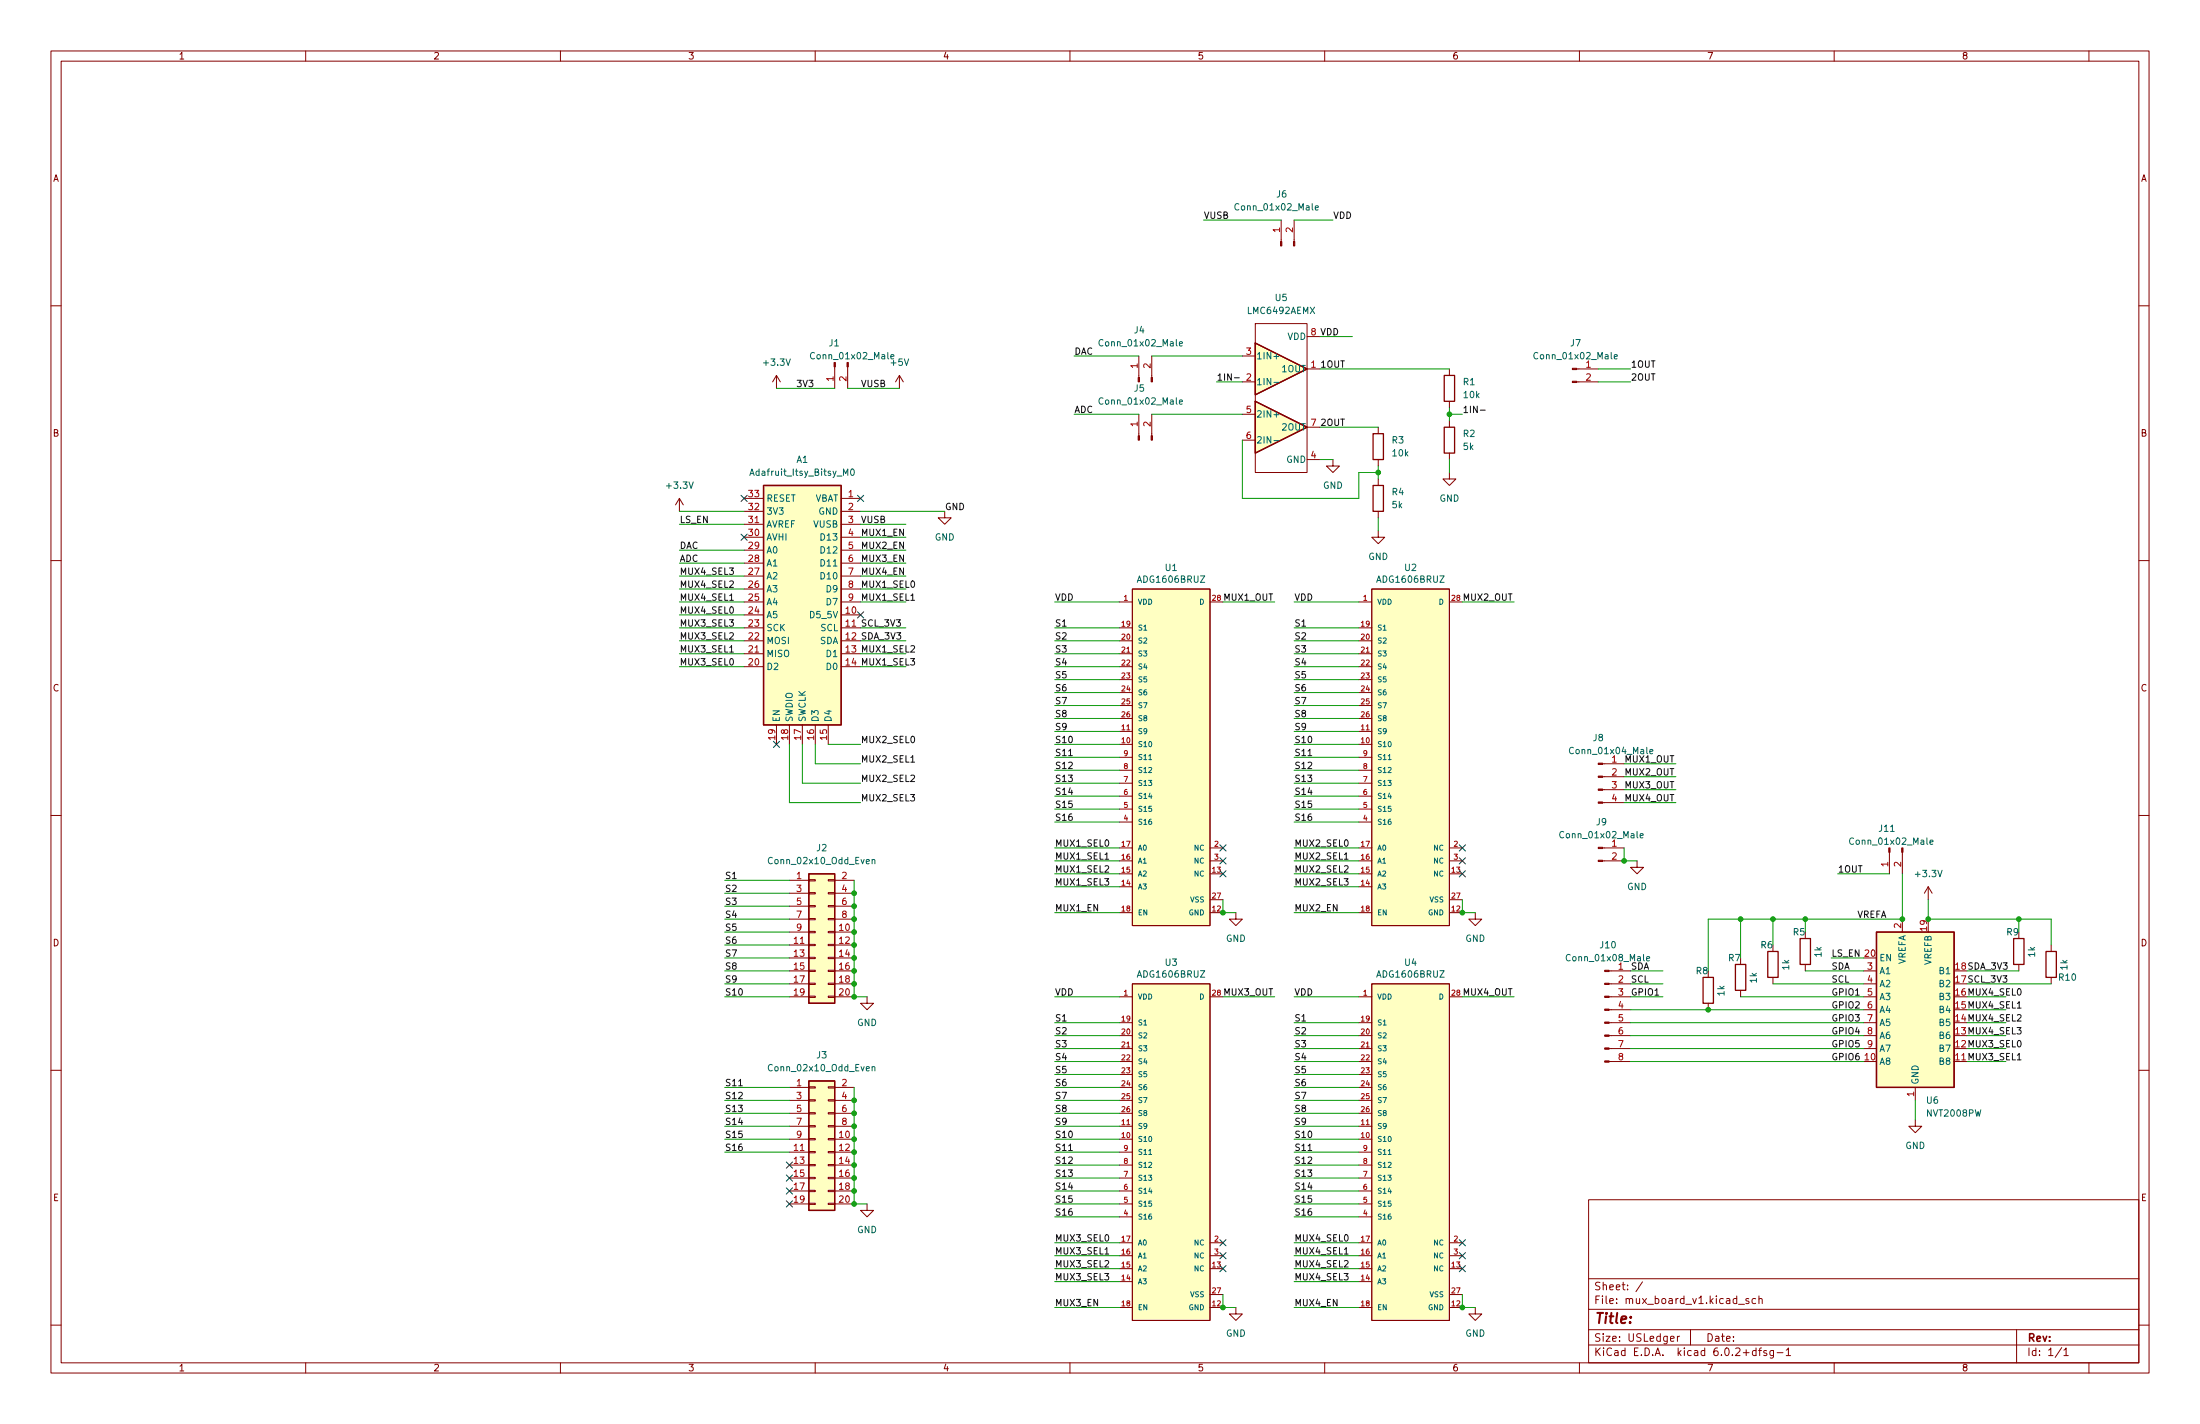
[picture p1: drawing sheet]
<svg xmlns="http://www.w3.org/2000/svg" width="432mm" height="279mm" viewBox="0 0 432 279" stroke-linecap="round" stroke-linejoin="round" font-family="sans-serif">
<g fill="none" stroke="#840000" stroke-width=".2">
<path d="M10 10h411.8v259.4h-411.8zM12 12h407.8v255.4h-407.8zM60 10v2M110 10v2M160 10v2M210 10v2M260 10v2M310 10v2M360 10v2M410 10v2M10 60h2M251.5 43.2v4.2"/>
<path d="M254 43.2v4.2M419.8 60h2M152.4 73.7l-.8 1.2M152.4 73.7v2.5M152.4 73.7l.8 1.2M163.8 72v4.2M166.4 72v4.2M176.5 73.7l-.7 1.2M176.5 73.7v2.5M176.5 73.7l.8 1.2M223.5 69.9v4.2M226.1 69.9v4.2"/>
<path d="M243.8 74.9h2.6M243.8 69.9h2.6M246.4 63.5h10.1v29.2h-10.1zM256.5 72.4h2.6M256.5 66h2.6M284.5 72.4v1.3M284.5 78.7v1.3M309.5 74.9h4.2M309.5 72.4h4.2M133.3 97.8l-.7 1.3M133.3 97.8v2.5M133.3 97.8l.8 1.3"/>
<path d="M146 97.8h3.9M165.1 97.8h3.8M223.5 81.3v4.2M226.1 81.3v4.2M243.8 81.3h2.6M243.8 86.4h2.6M256.5 90.2h2.6M256.5 83.8h2.6M261.6 90.2v1.2h1.3l-1.3 1.3-1.3-1.3h1.3M270.5 83.8v1.3M270.5 90.2v1.2M270.5 94v1.3"/>
<path d="M284.5 92.7v1.3h1.2l-1.2 1.3-1.3-1.3h1.3M284.5 82.6v1.2M284.5 88.9v1.3M10 110h2M146 118.1h3.9M146 115.6h3.9M146 113h3.9M146 110.5h3.9M146 108h3.9M146 100.3h3.9M146 102.9h3.9M146 105.4h3.9"/>
<path d="M165.1 118.1h3.8M165.1 115.6h3.8M165.1 113h3.8M165.1 110.5h3.8M165.1 108h3.8M165.1 100.3h3.8M165.1 102.9h3.8M165.1 105.4h3.8M185.4 100.3v1.3h1.3l-1.3 1.3-1.3-1.3h1.3M219.7 118.1h2.5M222.2 115.6h15.3v66h-15.3zM237.5 118.1h2.5"/>
<path d="M266.7 118.1h2.5M269.2 115.6h15.3v66h-15.3zM270.5 104.1v1.3h1.3l-1.3 1.3-1.3-1.3h1.3M270.5 100.3v1.3M284.5 118.1h2.5M419.8 110h2M146 123.2h3.9M146 125.7h3.9M146 128.3h3.9M146 130.8h3.9M146 120.7h3.9M165.1 123.2h3.8"/>
<path d="M165.1 125.7h3.8M165.1 128.3h3.8M165.1 130.8h3.8M165.1 120.7h3.8M219.7 123.2h2.5M219.7 125.7h2.5M219.7 128.3h2.5M219.7 130.8h2.5M219.7 133.4h2.5M219.7 135.9h2.5M219.7 138.4h2.5M266.7 123.2h2.5"/>
<path d="M266.7 125.7h2.5M266.7 128.3h2.5M266.7 130.8h2.5M266.7 133.4h2.5M266.7 135.9h2.5M266.7 138.4h2.5M10 160h2M152.4 142.2v3.9M154.9 142.2v3.9M157.5 142.2v3.9M160 142.2v3.9M162.6 142.2v3.9"/>
<path d="M219.7 146.1h2.5M219.7 143.5h2.5M219.7 141h2.5M219.7 158.8h2.5M219.7 156.2h2.5M219.7 153.7h2.5M219.7 151.1h2.5M219.7 148.6h2.5M266.7 146.1h2.5M266.7 143.5h2.5M266.7 141h2.5M266.7 158.8h2.5"/>
<path d="M266.7 156.2h2.5M266.7 153.7h2.5M266.7 151.1h2.5M266.7 148.6h2.5M314.6 157.5h4.2M314.6 154.9h4.2M314.6 152.4h4.2M314.6 149.9h4.2M419.8 160h2M154.9 172.7h3.8M154.9 175.3h3.8M154.9 177.8h3.8"/>
<path d="M158.7 177.7h1.3v.2h-1.3zM158.7 175.1h1.3v.3h-1.3zM158.7 172.6h1.3v.2h-1.3zM162.6 177.7h1.2v.2h-1.2zM162.6 175.1h1.2v.3h-1.2zM162.6 172.6h1.2v.2h-1.2zM163.8 172.7h3.8M163.8 175.3h3.8M163.8 177.8h3.8M219.7 179.1h2.5M219.7 171.5h2.5M219.7 174h2.5"/>
<path d="M219.7 168.9h2.5M219.7 166.4h2.5M219.7 161.3h2.5M237.5 179.1h2.5M237.5 171.5h2.5M237.5 168.9h2.5M237.5 166.4h2.5M237.5 176.5h2.5M242.6 179.1v1.2h1.2l-1.2 1.3-1.3-1.3h1.3M266.7 179.1h2.5M266.7 171.5h2.5M266.7 174h2.5"/>
<path d="M266.7 168.9h2.5M266.7 166.4h2.5M266.7 161.3h2.5M284.5 179.1h2.5M284.5 171.5h2.5M284.5 168.9h2.5M284.5 166.4h2.5M284.5 176.5h2.5M289.6 179.1v1.2h1.2l-1.2 1.3-1.3-1.3h1.3M314.6 168.9h4.2M314.6 166.4h4.2M321.3 168.9v1.3h1.3l-1.3 1.3-1.3-1.3h1.3"/>
<path d="M370.8 167.2v4.3M373.4 167.2v4.3M378.5 174l-.8 1.3M378.5 174v2.5M378.5 174l.7 1.3M154.9 195.6h3.8M154.9 193h3.8M154.9 190.5h3.8M154.9 182.9h3.8M154.9 185.4h3.8M154.9 188h3.8M154.9 180.3h3.8"/>
<path d="M158.7 195.5h1.3v.2h-1.3zM158.7 192.9h1.3v.3h-1.3zM158.7 190.4h1.3v.2h-1.3zM158.7 187.8h1.3v.3h-1.3zM158.7 185.3h1.3v.2h-1.3zM158.7 182.8h1.3v.2h-1.3zM158.7 180.2h1.3v.3h-1.3zM162.6 195.5h1.2v.2h-1.2zM162.6 192.9h1.2v.3h-1.2zM162.6 190.4h1.2v.2h-1.2zM162.6 187.8h1.2v.3h-1.2zM162.6 185.3h1.2v.2h-1.2z"/>
<path d="M162.6 182.8h1.2v.2h-1.2zM162.6 180.2h1.2v.3h-1.2zM163.8 195.6h3.8M163.8 193h3.8M163.8 190.5h3.8M163.8 182.9h3.8M163.8 185.4h3.8M163.8 188h3.8M163.8 180.3h3.8M170.2 195.6v1.3h1.2l-1.2 1.2-1.3-1.2h1.3M219.7 195.6h2.5M222.2 193h15.3v66.1h-15.3z"/>
<path d="M237.5 195.6h2.5M266.7 195.6h2.5M269.2 193h15.3v66.1h-15.3zM284.5 195.6h2.5M315.8 198.1h4.2M315.8 195.6h4.2M315.8 193h4.2M315.8 190.5h4.2M335.3 196.9v1.2M341.6 188v1.2M341.6 194.3v1.3M348 191.8v1.2"/>
<path d="M354.3 189.2v1.3M365.8 198.1h2.5M365.8 195.6h2.5M365.8 193h2.5M365.8 190.5h2.5M373.4 180.3v2.6M396.2 189.2v1.3M402.6 185.4v1.3M402.6 191.8v1.2M10 210h2M154.9 213.4h3.8M154.9 215.9h3.8"/>
<path d="M154.9 218.4h3.8M158.7 218.3h1.3v.3h-1.3zM158.7 215.8h1.3v.2h-1.3zM158.7 213.2h1.3v.3h-1.3zM162.6 218.3h1.2v.3h-1.2zM162.6 215.8h1.2v.2h-1.2zM162.6 213.2h1.2v.3h-1.2zM163.8 213.4h3.8M163.8 215.9h3.8M163.8 218.4h3.8M219.7 208.3h2.5M219.7 205.7h2.5"/>
<path d="M219.7 203.2h2.5M219.7 200.7h2.5M219.7 210.8h2.5M219.7 213.4h2.5M219.7 215.9h2.5M219.7 218.4h2.5M266.7 208.3h2.5M266.7 205.7h2.5M266.7 203.2h2.5M266.7 200.7h2.5M266.7 210.8h2.5M266.7 213.4h2.5"/>
<path d="M266.7 215.9h2.5M266.7 218.4h2.5M315.8 208.3h4.2M315.8 205.7h4.2M315.8 203.2h4.2M315.8 200.7h4.2M365.8 205.7h2.5M365.8 203.2h2.5M365.8 200.7h2.5M375.9 219.7v1.3h1.3l-1.3 1.3-1.3-1.3h1.3M375.9 213.4v2.5M419.8 210h2"/>
<path d="M154.9 223.5h3.8M154.9 221h3.8M154.9 236.2h3.8M154.9 233.7h3.8M154.9 231.1h3.8M154.9 228.6h3.8M154.9 226.1h3.8M158.7 236.1h1.3v.2h-1.3zM158.7 233.6h1.3v.2h-1.3zM158.7 231h1.3v.3h-1.3zM158.7 228.5h1.3v.2h-1.3zM158.7 225.9h1.3v.3h-1.3z"/>
<path d="M158.7 223.4h1.3v.2h-1.3zM158.7 220.9h1.3v.2h-1.3zM162.6 236.1h1.2v.2h-1.2zM162.6 233.6h1.2v.2h-1.2zM162.6 231h1.2v.3h-1.2zM162.6 228.5h1.2v.2h-1.2zM162.6 225.9h1.2v.3h-1.2zM162.6 223.4h1.2v.2h-1.2zM162.6 220.9h1.2v.2h-1.2zM163.8 223.5h3.8M163.8 221h3.8M163.8 236.2h3.8"/>
<path d="M163.8 233.7h3.8M163.8 231.1h3.8M163.8 228.6h3.8M163.8 226.1h3.8M170.2 236.2v1.3h1.2l-1.2 1.3-1.3-1.3h1.3M219.7 223.5h2.5M219.7 221h2.5M219.7 238.8h2.5M219.7 236.2h2.5M219.7 233.7h2.5M219.7 231.1h2.5M219.7 228.6h2.5"/>
<path d="M219.7 226.1h2.5M266.7 223.5h2.5M266.7 221h2.5M266.7 238.8h2.5M266.7 236.2h2.5M266.7 233.7h2.5M266.7 231.1h2.5M266.7 228.6h2.5M266.7 226.1h2.5M311.8 235.4h108v32h-108zM10 260h2M219.7 256.5h2.5"/>
<path d="M219.7 248.9h2.5M219.7 251.5h2.5M219.7 246.4h2.5M219.7 243.8h2.5M237.5 256.5h2.5M237.5 248.9h2.5M237.5 246.4h2.5M237.5 243.8h2.5M237.5 254h2.5M242.6 256.5v1.3h1.2l-1.2 1.3-1.3-1.3h1.3M266.7 256.5h2.5M266.7 248.9h2.5"/>
<path d="M266.7 251.5h2.5M266.7 246.4h2.5M266.7 243.8h2.5M284.5 256.5h2.5M284.5 248.9h2.5M284.5 246.4h2.5M284.5 243.8h2.5M284.5 254h2.5M289.6 256.5v1.3h1.2l-1.2 1.3-1.3-1.3h1.3M311.8 256.9h108M311.8 250.9h108M322.4 251.5l-1.3 1.9"/>
<path d="M341.2 255.9h1.2M343.2 254.9l-.3-.1-.2 .2v.2l.5 .2v.3h-.5M344.6 254.9l-.4-.1-.3 .3 .1 .6h.6M345.2 254.9l.2-.1 .4 .1 .1 .9M345.2 254.3v1.5M419.8 260h2M60 267.4v2M110 267.4v2M160 267.4v2M210 267.4v2M260 267.4v2M310 267.4v2"/>
<path d="M311.8 263.9h108M311.8 260.9h108M327.9 262.7l.7-.2-.1-.3h-.4l-.2 .2v.7h.6M329.2 262.2v1M329.7 262.2l-.5 .3M331.8 260.9v3M344.7 265h-.5l-.3 .3 .2 .6h.6M344.7 264.5v1.5M345.2 265h.5M345.7 264.5l-.3 .2v1.3M346.7 265h-.3l-.2 .2v.2l.5 .1v.4h-.5M348.1 265v1.2l-.3 .3-.4-.1"/>
<path d="M348.1 265h-.4l-.3 .3 .1 .6h.6M348.8 265.4h1.1M350.6 264.9l.4-.4v1.5M350.6 266h.8M360 267.4v2M395.8 260.9v6.5M404.7 264.4l-1.3 1.9M405.1 264.9l.4-.4v1.5M405.1 266h.8M410 267.4v2"/>
</g>
<g fill="none" stroke="#840000" stroke-width=".25">
<path d="M246.4 78.7l10.1 5.1-10.1 5.1zM246.4 67.3l10.1 5.1-10.1 5.1zM283.5 73.7h2v5h-2zM149.9 95.3h15.2v46.9h-15.2zM269.5 85.1h2v5.1h-2zM269.5 95.3h2v5h-2zM283.5 83.8h2v5.1h-2zM158.7 171.5h5.1v25.4h-5.1zM334.3 191.8h2v5.1h-2zM340.6 189.2h2v5.1h-2zM347 186.7h2v5.1h-2zM353.3 184.2h2v5h-2z"/>
<path d="M368.3 182.9h15.2v30.5h-15.2zM395.2 184.2h2.1v5h-2.1zM401.6 186.7h2v5.1h-2zM158.7 212.1h5.1v25.4h-5.1z"/>
</g>
<g fill="#840000" stroke="#840000" stroke-width=".2">
<path d="M315 208.2h.8v.2h-.8z"/>
<path d="M315 205.6h.8v.3h-.8z"/>
<path d="M315 203.1h.8v.2h-.8z"/>
<path d="M315 200.5h.8v.3h-.8z"/>
<path d="M315 198h.8v.2h-.8z"/>
<path d="M315 195.5h.8v.2h-.8z"/>
<path d="M315 192.9h.8v.3h-.8z"/>
<path d="M315 190.4h.8v.2h-.8z"/>
<path d="M225.9 85.5h.3v.9h-.3z"/>
<path d="M223.4 85.5h.2v.9h-.2z"/>
<path d="M166.2 71.1h.3v.9h-.3z"/>
<path d="M163.7 71.1h.3v.9h-.3z"/>
<path d="M225.9 74.1h.3v.8h-.3z"/>
<path d="M223.4 74.1h.2v.8h-.2z"/>
<path d="M253.9 47.4h.2v.9h-.2z"/>
<path d="M251.3 47.4h.3v.9h-.3z"/>
<path d="M373.3 166.4h.2v.8h-.2z"/>
<path d="M370.7 166.4h.3v.8h-.3z"/>
<path d="M308.6 74.8h.9v.3h-.9z"/>
<path d="M308.6 72.3h.9v.2h-.9z"/>
<path d="M313.7 168.8h.9v.2h-.9z"/>
<path d="M313.7 166.2h.9v.3h-.9z"/>
<path d="M313.7 157.4h.9v.2h-.9z"/>
<path d="M313.7 154.8h.9v.3h-.9z"/>
<path d="M313.7 152.3h.9v.2h-.9z"/>
<path d="M313.7 149.7h.9v.3h-.9z"/>
</g>
<g fill="none" stroke="#006464" stroke-width=".2">
<path d="M258.2 40.8l.6-.1-.1-.3h-.4l-.1 .1v.7h.5M174.9 70l.6-.1-.1-.3h-.4l-.1 .2v.6h.5M231.5 78.9l.6-.1-.1-.3h-.3l-.2 .1v.7h.5M231.5 67.5l.6-.2-.1-.2-.3-.1-.2 .2v.6h.5M250 75h1M250 69.9h1M316.8 70l.6-.1v-.3h-.4l-.2 .2 .1 .6h.5M165.6 93.3v-1.3l.4 .9 .4-.9v1.3M167.1 92.1l.1-.1a.68 .68 0 0 1 .5 .6 .68 .68 0 0 1-.5 .7l-.3-.5zM250 81.4h1M250 86.5h1M225.5 149h.6"/>
<path d="M272.5 149h.5M323.8 147.5l.6-.1v-.3l-.4-.1-.2 .2 .1 .6h.5M171.2 168.8l.5-.1v.8M171.2 168.6v.9M321.9 164l.6-.1v-.3h-.4l-.2 .1 .1 .6h.5M378.8 165.3l.6-.2-.1-.2-.3-.1-.2 .2 .1 .6h.4M323.2 188.1l.6-.1-.1-.3h-.3l-.2 .2v.6h.5M171.2 209.4l.5-.1v.8M171.2 209.3v.8M225.5 226.5h.6M272.5 226.5h.5"/>
</g>
<g fill="#ffffc2" stroke="#ffffc2" stroke-width=".2">
<path d="M222.2 115.6h15.3v66h-15.3z"/>
<path d="M269.2 193h15.3v66.1h-15.3z"/>
<path d="M158.7 171.5h5.1v25.4h-5.1z"/>
<path d="M158.7 212.1h5.1v25.4h-5.1z"/>
<path d="M269.2 115.6h15.3v66h-15.3z"/>
<path d="M368.3 182.9h15.2v30.5h-15.2z"/>
<path d="M149.9 95.3h15.2v46.9h-15.2z"/>
<path d="M222.2 193h15.3v66.1h-15.3z"/>
<path d="M246.4 78.7l10.1 5.1-10.1 5.1z"/>
<path d="M246.4 67.3l10.1 5.1-10.1 5.1z"/>
</g>
<g fill="none" stroke="#0f0f0f" stroke-width=".2">
<path d="M242.3 74.1h1M290.5 80.5h1M143.2 117.8h.7M178.8 117.8h.7M143.2 127.9h.7M178.8 149.5h.7M209.7 148.3h.8M256.7 148.3h.8M216.9 168.6h.7M263.9 168.6h.7M396 197.8h.7M145 213h.7"/>
<path d="M396 208h.7M209.7 225.7h.8M256.7 225.7h.8M216.9 246.1h.7M263.9 246.1h.7"/>
</g>
<g fill="none" stroke="#009600" stroke-width=".2">
<path d="M236.2 43.2h15.3M254 43.2h7.6M152.4 76.2h11.4M166.4 76.2h10.1M210.8 69.9h12.7M226.1 69.9h17.7M238.8 74.9h5M259.1 66h6.3M259.1 72.4h25.4M313.7 74.9h6.3M313.7 72.4h6.3M210.8 81.3h12.7"/>
<path d="M226.1 81.3h17.7M243.8 86.4v11.4h22.9v-5.1h3.8M259.1 83.8h11.4M259.1 90.2h2.5M270.5 91.4v2.6M284.5 81.3h2.5M284.5 80v2.6M284.5 90.2v2.5M133.3 118.1h12.7M133.3 100.3h12.7M133.3 115.6h12.7M133.3 108h12.7"/>
<path d="M133.3 110.5h12.7M133.3 113h12.7M133.3 102.9h12.7M168.9 118.1h8.9M168.9 100.3h16.5M168.9 115.6h8.9M168.9 108h8.9M168.9 110.5h8.9M168.9 113h8.9M168.9 102.9h8.9M168.9 105.4h8.9M207 118.1h12.7"/>
<path d="M240 118.1h10.2M254 118.1h12.7M270.5 101.6v2.5M287 118.1h10.2M133.3 123.2h12.7M133.3 125.7h12.7M133.3 128.3h12.7M133.3 130.8h12.7M133.3 120.7h12.7M168.9 123.2h8.9M168.9 125.7h8.9M168.9 128.3h8.9"/>
<path d="M168.9 130.8h8.9M207 123.2h12.7M207 125.7h12.7M207 128.3h12.7M207 135.9h12.7M207 130.8h12.7M207 133.4h12.7M207 138.4h12.7M254 123.2h12.7M254 125.7h12.7M254 128.3h12.7M254 135.9h12.7"/>
<path d="M254 130.8h12.7M254 133.4h12.7M254 138.4h12.7M154.9 146.1v11.4h14M157.5 146.1v7.6h11.4M160 146.1v3.8h8.9M162.6 146.1h6.3M207 156.2h12.7M207 153.7h12.7M207 151.1h12.7M207 158.8h12.7M207 148.6h12.7"/>
<path d="M207 146.1h12.7M207 143.5h12.7M207 141h12.7M254 156.2h12.7M254 153.7h12.7M254 151.1h12.7M254 158.8h12.7M254 148.6h12.7M254 146.1h12.7M254 143.5h12.7M254 141h12.7M318.8 149.9h10.1"/>
<path d="M318.8 157.5h10.1M318.8 152.4h10.1M318.8 154.9h10.1M142.2 175.3h12.7M142.2 172.7h12.7M142.2 177.8h12.7M167.6 172.7v22.9h2.6M207 179.1h12.7M207 171.5h12.7M207 174h12.7M207 168.9h12.7M207 166.4h12.7"/>
<path d="M207 161.3h12.7M240 176.5v2.6h2.6M254 179.1h12.7M254 171.5h12.7M254 174h12.7M254 168.9h12.7M254 166.4h12.7M254 161.3h12.7M287 176.5v2.6h2.6M318.8 166.4v2.5h2.5M360.7 171.5h10.1M373.4 171.5v8.8h-38.1v10.2"/>
<path d="M378.5 176.5v3.8h24.1v5.1M142.2 193h12.7M142.2 190.5h12.7M142.2 195.6h12.7M142.2 180.3h12.7M142.2 188h12.7M142.2 182.9h12.7M142.2 185.4h12.7M207 195.6h12.7M240 195.6h10.2M254 195.6h12.7M287 195.6h10.2"/>
<path d="M320 198.1h45.8M320 193h6.4M320 190.5h6.4M320 195.6h6.4M341.6 195.6h24.2M341.6 180.3v7.7M348 193h17.8M348 180.3v5.1M354.3 190.5h11.5M354.3 180.3v2.6M359.4 188h6.4M386.1 198.1h7.6"/>
<path d="M386.1 193h16.5M386.1 190.5h10.1M386.1 195.6h7.6M396.2 180.3v2.6M142.2 213.4h12.7M142.2 218.4h12.7M142.2 215.9h12.7M167.6 213.4v22.8h2.6M207 205.7h12.7M207 200.7h12.7M207 203.2h12.7M207 208.3h12.7"/>
<path d="M207 213.4h12.7M207 218.4h12.7M207 210.8h12.7M207 215.9h12.7M254 205.7h12.7M254 200.7h12.7M254 203.2h12.7M254 208.3h12.7M254 213.4h12.7M254 218.4h12.7M254 210.8h12.7M254 215.9h12.7"/>
<path d="M320 205.7h45.8M320 200.7h45.8M320 203.2h45.8M320 208.3h45.8M375.9 215.9v3.8M386.1 205.7h7.6M386.1 200.7h7.6M386.1 203.2h7.6M386.1 208.3h7.6M142.2 221h12.7M142.2 223.5h12.7M142.2 226.1h12.7"/>
<path d="M207 221h12.7M207 223.5h12.7M207 228.6h12.7M207 231.1h12.7M207 233.7h12.7M207 238.8h12.7M207 236.2h12.7M207 226.1h12.7M254 221h12.7M254 223.5h12.7M254 228.6h12.7M254 231.1h12.7"/>
<path d="M254 233.7h12.7M254 238.8h12.7M254 236.2h12.7M254 226.1h12.7M207 246.4h12.7M207 256.5h12.7M207 251.5h12.7M207 248.9h12.7M207 243.8h12.7M240 254v2.5h2.6M254 246.4h12.7M254 256.5h12.7"/>
<path d="M254 251.5h12.7M254 248.9h12.7M254 243.8h12.7M287 254v2.5h2.6"/>
</g>
<g fill="none" stroke="#000084" stroke-width=".2">
<path d="M145.4 97.2l1.3 1.2M146.7 97.2l-1.3 1.2M168.3 97.2l1.2 1.2M169.5 97.2l-1.2 1.2M145.4 104.8l1.3 1.2M146.7 104.8l-1.3 1.2M168.3 120l1.2 1.3M169.5 120l-1.2 1.3M151.8 145.4l1.2 1.3M153 145.4l-1.2 1.3M239.4 165.8l1.2 1.2M239.4 168.3l1.2 1.2"/>
<path d="M239.4 170.8l1.2 1.3M240.6 165.8l-1.2 1.2M240.6 168.3l-1.2 1.2M240.6 170.8l-1.2 1.3M286.4 170.8l1.2 1.3M286.4 168.3l1.2 1.2M286.4 165.8l1.2 1.2M287.6 170.8l-1.2 1.3M287.6 168.3l-1.2 1.2M287.6 165.8l-1.2 1.2M154.3 228l1.2 1.2M154.3 230.5l1.2 1.2"/>
<path d="M154.3 233.1l1.2 1.2M154.3 235.6l1.2 1.2M155.5 228l-1.2 1.2M155.5 230.5l-1.2 1.2M155.5 233.1l-1.2 1.2M155.5 235.6l-1.2 1.2M239.4 243.2l1.2 1.2M239.4 245.8l1.2 1.2M239.4 248.3l1.2 1.2M240.6 243.2l-1.2 1.2M240.6 245.8l-1.2 1.2M240.6 248.3l-1.2 1.2"/>
<path d="M286.4 248.3l1.2 1.2M286.4 243.2l1.2 1.2M286.4 245.8l1.2 1.2M287.6 248.3l-1.2 1.2M287.6 243.2l-1.2 1.2M287.6 245.8l-1.2 1.2"/>
</g>
<g fill="#009600" stroke="#009600" stroke-width=".2">
<circle cx="167.6" cy="236.2" r=".46"/>
<circle cx="167.6" cy="215.9" r=".46"/>
<circle cx="167.6" cy="218.4" r=".46"/>
<circle cx="167.6" cy="226.1" r=".46"/>
<circle cx="167.6" cy="228.6" r=".46"/>
<circle cx="167.6" cy="231.1" r=".46"/>
<circle cx="167.6" cy="233.7" r=".46"/>
<circle cx="240" cy="256.5" r=".46"/>
<circle cx="167.6" cy="185.4" r=".46"/>
<circle cx="167.6" cy="188" r=".46"/>
<circle cx="167.6" cy="221" r=".46"/>
<circle cx="167.6" cy="223.5" r=".46"/>
<circle cx="167.6" cy="190.5" r=".46"/>
<circle cx="167.6" cy="193" r=".46"/>
<circle cx="167.6" cy="182.9" r=".46"/>
<circle cx="167.6" cy="177.8" r=".46"/>
<circle cx="167.6" cy="180.3" r=".46"/>
<circle cx="167.6" cy="175.3" r=".46"/>
<circle cx="167.6" cy="195.6" r=".46"/>
<circle cx="318.8" cy="168.9" r=".46"/>
<circle cx="284.5" cy="81.3" r=".46"/>
<circle cx="270.5" cy="92.7" r=".46"/>
<circle cx="240" cy="179.1" r=".46"/>
<circle cx="287" cy="256.5" r=".46"/>
<circle cx="373.4" cy="180.3" r=".46"/>
<circle cx="378.5" cy="180.3" r=".46"/>
<circle cx="396.2" cy="180.3" r=".46"/>
<circle cx="348" cy="180.3" r=".46"/>
<circle cx="341.6" cy="180.3" r=".46"/>
<circle cx="354.3" cy="180.3" r=".46"/>
<circle cx="335.3" cy="198.1" r=".46"/>
<circle cx="287" cy="179.1" r=".46"/>
</g>
<text font-size="2.8" fill="#840000" x="312.8" y="259.7">Title:</text>
<g font-size="2.1" fill="#840000">
<text x="312.8" y="255.9">File: mux_board_v1.kicad_sch</text>
<text x="312.8" y="253.2">Sheet: /</text>
<text x="312.8" y="263.2">Size: USLedger</text>
<text x="334.8" y="263.2">Date:</text>
<text x="397.8" y="263.2">Rev:</text>
<text x="312.8" y="266">KiCad E.D.A. kicad 6.0.2+dfsg-1</text>
<text x="397.8" y="266">Id: 1/1</text>
</g>
<g font-size="1.8" fill="#840000">
<text x="35" y="11.7">1</text>
<text x="85" y="11.7">2</text>
<text x="135" y="11.7">3</text>
<text x="185" y="11.7">4</text>
<text x="235" y="11.7">5</text>
<text x="285" y="11.7">6</text>
<text x="335" y="11.7">7</text>
<text x="385" y="11.7">8</text>
<text x="10.3" y="35.6">A</text>
<text x="420.1" y="35.6">A</text>
<text x="10.3" y="85.7">B</text>
<text x="420.1" y="85.7">B</text>
<text x="10.3" y="135.6">C</text>
<text x="420.1" y="135.6">C</text>
<text x="10.3" y="185.7">D</text>
<text x="420.1" y="185.7">D</text>
<text x="10.4" y="235.7">E</text>
<text x="420.2" y="235.7">E</text>
<text x="35" y="269.1">1</text>
<text x="85" y="269.1">2</text>
<text x="135" y="269.1">3</text>
<text x="185" y="269.1">4</text>
<text x="235" y="269.1">5</text>
<text x="285" y="269.1">6</text>
<text x="335" y="269.1">7</text>
<text x="385" y="269.1">8</text>
</g>
<g font-size="1.8" fill="#006464">
<text x="242.9" y="41.3">Conn_01x02_Male</text>
<text x="250.6" y="38.7">J6</text>
<text x="250.3" y="59.1">U5</text>
<text x="222.6" y="65.4">J4</text>
<text x="245" y="61.6">LMC6492AEMX</text>
<text x="150.1" y="71.8">+3.3V</text>
<text x="159.6" y="70.5">Conn_01x02_Male</text>
<text x="162.7" y="67.9">J1</text>
<text x="174.9" y="71.8">+5V</text>
<text x="216.2" y="67.9">Conn_01x02_Male</text>
<text x="246.5" y="70.5">1IN+</text>
<text x="252.7" y="66.7">VDD</text>
<text x="301.6" y="70.5">Conn_01x02_Male</text>
<text x="308.3" y="67.9">J7</text>
<text x="222.6" y="76.8">J5</text>
<text x="246.5" y="75.6">1IN-</text>
<text x="251.7" y="73">1OUT</text>
<text x="287.2" y="75.6">R1</text>
<text x="216.2" y="79.4">Conn_01x02_Male</text>
<text x="246.5" y="81.9">2IN+</text>
<text x="287.3" y="78.1">10k</text>
<text x="246.5" y="87">2IN-</text>
<text x="251.7" y="84.5">2OUT</text>
<text x="273.2" y="87">R3</text>
<text x="273.4" y="89.5">10k</text>
<text x="287.2" y="85.7">R2</text>
<text x="287.2" y="88.3">5k</text>
<text x="131" y="95.9">+3.3V</text>
<text x="147.7" y="93.3">Adafruit_Itsy_Bitsy_M0</text>
<text x="156.3" y="90.8">A1</text>
<text x="252.5" y="90.8">GND</text>
<text x="259.7" y="95.9">GND</text>
<text x="150.4" y="101">3V3</text>
<text x="150.4" y="98.4">RESET</text>
<text x="159.8" y="98.4">VBAT</text>
<text x="160.7" y="101">GND</text>
<text x="273.2" y="97.2">R4</text>
<text x="273.3" y="99.7">5k</text>
<text x="282.5" y="98.4">GND</text>
<text x="150.4" y="106">AVHI</text>
<text x="150.4" y="103.5">AVREF</text>
<text x="159.7" y="103.5">VUSB</text>
<text x="161.3" y="106">D13</text>
<text x="183.5" y="106">GND</text>
<text x="150.4" y="113.7">A2</text>
<text x="150.4" y="111.1">A1</text>
<text x="150.4" y="108.6">A0</text>
<text x="161.3" y="108.6">D12</text>
<text x="161.3" y="111.1">D11</text>
<text x="161.3" y="113.7">D10</text>
<text x="228.7" y="112">U1</text>
<text x="268.5" y="109.9">GND</text>
<text x="275.7" y="112">U2</text>
<text x="150.4" y="118.7">A4</text>
<text x="150.4" y="116.2">A3</text>
<text x="162.3" y="116.2">D9</text>
<text x="162.3" y="118.7">D7</text>
<text x="223.5" y="114.3">ADG1606BRUZ</text>
<text x="270.5" y="114.3">ADG1606BRUZ</text>
<text x="150.4" y="123.8">SCK</text>
<text x="150.4" y="121.3">A5</text>
<text x="159.2" y="121.3">D5_5V</text>
<text x="161.1" y="123.8">SCL</text>
<text x="150.4" y="131.4">D2</text>
<text x="150.4" y="128.9">MISO</text>
<text x="150.4" y="126.4">MOSI</text>
<text x="160.9" y="126.4">SDA</text>
<text x="162.3" y="128.9">D1</text>
<text x="162.3" y="131.4">D0</text>
<text x="153" y="141.7" transform="rotate(-90 153 141.7)">EN</text>
<text x="155.6" y="141.7" transform="rotate(-90 155.6 141.7)">SWDIO</text>
<text x="158.1" y="141.7" transform="rotate(-90 158.1 141.7)">SWCLK</text>
<text x="160.7" y="141.7" transform="rotate(-90 160.7 141.7)">D3</text>
<text x="163.2" y="141.7" transform="rotate(-90 163.2 141.7)">D4</text>
<text x="308.6" y="148">Conn_01x04_Male</text>
<text x="312.7" y="145.4">J8</text>
<text x="313.3" y="161.9">J9</text>
<text x="160.3" y="167">J2</text>
<text x="306.7" y="164.5">Conn_01x02_Male</text>
<text x="363.5" y="165.7">Conn_01x02_Male</text>
<text x="368.9" y="163.2">J11</text>
<text x="151.2" y="169.5">Conn_02x10_Odd_Even</text>
<text x="376.1" y="172.1">+3.3V</text>
<text x="319.3" y="174.6">GND</text>
<text x="240.6" y="184.8">GND</text>
<text x="287.6" y="184.8">GND</text>
<text x="352" y="183.5">R5</text>
<text x="393.9" y="183.5">R9</text>
<text x="223.5" y="191.8">ADG1606BRUZ</text>
<text x="228.7" y="189.5">U3</text>
<text x="270.5" y="191.8">ADG1606BRUZ</text>
<text x="275.7" y="189.5">U4</text>
<text x="307.9" y="188.6">Conn_01x08_Male</text>
<text x="314.1" y="186.1">J10</text>
<text x="332.9" y="191.1">R8</text>
<text x="339.3" y="188.6">R7</text>
<text x="345.6" y="186.1">R6</text>
<text x="351.2" y="190.3" transform="rotate(-90 351.2 190.3)">1k</text>
<text x="357.5" y="187.7" transform="rotate(-90 357.5 187.7)">1k</text>
<text x="368.8" y="188.6">EN</text>
<text x="368.8" y="191.1">A1</text>
<text x="374" y="189.4" transform="rotate(-90 374 189.4)">VREFA</text>
<text x="379.1" y="189.4" transform="rotate(-90 379.1 189.4)">VREFB</text>
<text x="380.8" y="191.1">B1</text>
<text x="399.4" y="187.7" transform="rotate(-90 399.4 187.7)">1k</text>
<text x="405.8" y="190.3" transform="rotate(-90 405.8 190.3)">1k</text>
<text x="338.5" y="195.4" transform="rotate(-90 338.5 195.4)">1k</text>
<text x="344.8" y="192.8" transform="rotate(-90 344.8 192.8)">1k</text>
<text x="368.8" y="193.7">A2</text>
<text x="368.8" y="196.2">A3</text>
<text x="380.8" y="196.2">B3</text>
<text x="380.8" y="193.7">B2</text>
<text x="404.2" y="192.4">R10</text>
<text x="168.2" y="201.3">GND</text>
<text x="368.8" y="198.8">A4</text>
<text x="368.8" y="201.3">A5</text>
<text x="368.8" y="203.8">A6</text>
<text x="380.8" y="203.8">B6</text>
<text x="380.8" y="201.3">B5</text>
<text x="380.8" y="198.8">B4</text>
<text x="160.3" y="207.6">J3</text>
<text x="368.8" y="208.9">A8</text>
<text x="368.8" y="206.4">A7</text>
<text x="380.8" y="208.9">B8</text>
<text x="380.8" y="206.4">B7</text>
<text x="151.2" y="210.2">Conn_02x10_Odd_Even</text>
<text x="376.6" y="212.9" transform="rotate(-90 376.6 212.9)">GND</text>
<text x="378.2" y="216.5">U6</text>
<text x="378.3" y="219.1">NVT2008PW</text>
<text x="374" y="225.4">GND</text>
<text x="168.2" y="241.9">GND</text>
<text x="240.6" y="262.3">GND</text>
<text x="287.6" y="262.3">GND</text>
</g>
<g font-size="1.8" fill="#0f0f0f">
<text x="236.2" y="42.9">VUSB</text>
<text x="261.6" y="42.9">VDD</text>
<text x="257.3" y="65.8">8 VDD</text>
<text x="210.8" y="69.6">DAC</text>
<text x="156.2" y="75.9">3V3</text>
<text x="168.9" y="75.9">VUSB</text>
<text x="238.8" y="74.7">1IN-</text>
<text x="259.1" y="72.1">1OUT</text>
<text x="320" y="72.1">1OUT</text>
<text x="320" y="74.7">2OUT</text>
<text x="210.8" y="81">ADC</text>
<text x="259.1" y="83.6">2OUT</text>
<text x="287" y="81">1IN-</text>
<text x="185.4" y="100.1">GND</text>
<text x="133.3" y="102.6">LS_EN</text>
<text x="133.3" y="107.7">DAC</text>
<text x="168.9" y="102.6">VUSB</text>
<text x="168.9" y="107.7">MUX2_EN</text>
<text x="168.9" y="105.1">MUX1_EN</text>
<text x="133.3" y="112.8">MUX4_SEL3</text>
<text x="133.3" y="110.2">ADC</text>
<text x="168.9" y="112.8">MUX4_EN</text>
<text x="168.9" y="110.2">MUX3_EN</text>
<text x="133.3" y="115.3">MUX4_SEL2</text>
<text x="133.3" y="117.8">MUX4_SEL1</text>
<text x="168.9" y="115.3">MUX1_SEL0</text>
<text x="168.9" y="117.8">MUX1_SEL1</text>
<text x="207" y="117.8">VDD</text>
<text x="240" y="117.8">MUX1_OUT</text>
<text x="254" y="117.8">VDD</text>
<text x="287" y="117.8">MUX2_OUT</text>
<text x="133.3" y="125.5">MUX3_SEL2</text>
<text x="133.3" y="120.4">MUX4_SEL0</text>
<text x="133.3" y="122.9">MUX3_SEL3</text>
<text x="166" y="122.9">11 SCL_3V3</text>
<text x="166" y="125.5">12 SDA_3V3</text>
<text x="207" y="122.9">S1</text>
<text x="207" y="125.5">S2</text>
<text x="254" y="122.9">S1</text>
<text x="254" y="125.5">S2</text>
<text x="133.3" y="128">MUX3_SEL1</text>
<text x="133.3" y="130.5">MUX3_SEL0</text>
<text x="166" y="128">13 MUX1_SEL2</text>
<text x="166" y="130.6">14 MUX1_SEL3</text>
<text x="207" y="130.5">S4</text>
<text x="207" y="128">S3</text>
<text x="254" y="128">S3</text>
<text x="254" y="130.5">S4</text>
<text x="207" y="135.6">S6</text>
<text x="207" y="133.1">S5</text>
<text x="254" y="133.1">S5</text>
<text x="254" y="135.6">S6</text>
<text x="207" y="138.2">S7</text>
<text x="207" y="140.7">S8</text>
<text x="207" y="143.2">S9</text>
<text x="254" y="143.2">S9</text>
<text x="254" y="140.7">S8</text>
<text x="254" y="138.2">S7</text>
<text x="168.9" y="149.6">MUX2_SEL1</text>
<text x="168.9" y="145.8">MUX2_SEL0</text>
<text x="207" y="148.3">S11</text>
<text x="207" y="145.8">S10</text>
<text x="254" y="148.3">S11</text>
<text x="254" y="145.8">S10</text>
<text x="318.8" y="149.6">MUX1_OUT</text>
<text x="168.9" y="153.4">MUX2_SEL2</text>
<text x="207" y="150.9">S12</text>
<text x="207" y="153.4">S13</text>
<text x="207" y="155.9">S14</text>
<text x="254" y="150.9">S12</text>
<text x="254" y="155.9">S14</text>
<text x="254" y="153.4">S13</text>
<text x="318.8" y="154.7">MUX3_OUT</text>
<text x="318.8" y="152.1">MUX2_OUT</text>
<text x="168.9" y="157.2">MUX2_SEL3</text>
<text x="207" y="158.5">S15</text>
<text x="207" y="161">S16</text>
<text x="254" y="158.5">S15</text>
<text x="254" y="161">S16</text>
<text x="318.8" y="157.2">MUX4_OUT</text>
<text x="207" y="166.1">MUX1_SEL0</text>
<text x="254" y="166.1">MUX2_SEL0</text>
<text x="142.2" y="172.5">S1</text>
<text x="207" y="173.7">MUX1_SEL3</text>
<text x="207" y="168.6">MUX1_SEL1</text>
<text x="207" y="171.2">MUX1_SEL2</text>
<text x="254" y="168.6">MUX2_SEL1</text>
<text x="254" y="171.2">MUX2_SEL2</text>
<text x="254" y="173.7">MUX2_SEL3</text>
<text x="360.7" y="171.2">1OUT</text>
<text x="142.2" y="175">S2</text>
<text x="142.2" y="177.5">S3</text>
<text x="207" y="178.8">MUX1_EN</text>
<text x="254" y="178.8">MUX2_EN</text>
<text x="142.2" y="180.1">S4</text>
<text x="142.2" y="185.2">S6</text>
<text x="142.2" y="182.6">S5</text>
<text x="364.5" y="180.1">VREFA</text>
<text x="142.2" y="187.7">S7</text>
<text x="142.2" y="190.2">S8</text>
<text x="320" y="190.2">SDA</text>
<text x="359.4" y="187.7">LS_EN 20</text>
<text x="359.4" y="190.2">SDA</text>
<text x="383.8" y="190.2">18SDA_3V3</text>
<text x="142.2" y="192.8">S9</text>
<text x="142.2" y="195.3">S10</text>
<text x="207" y="195.3">VDD</text>
<text x="240" y="195.3">MUX3_OUT</text>
<text x="254" y="195.3">VDD</text>
<text x="287" y="195.3">MUX4_OUT</text>
<text x="320" y="192.8">SCL</text>
<text x="320" y="195.3">GPIO1</text>
<text x="359.4" y="195.3">GPIO1</text>
<text x="359.4" y="197.9">GPIO2</text>
<text x="359.4" y="192.8">SCL</text>
<text x="383.8" y="197.9">15MUX4_SEL1</text>
<text x="383.8" y="195.3">16MUX4_SEL0</text>
<text x="383.8" y="192.8">17SCL_3V3</text>
<text x="207" y="202.9">S2</text>
<text x="207" y="200.4">S1</text>
<text x="254" y="200.4">S1</text>
<text x="254" y="202.9">S2</text>
<text x="359.4" y="202.9">GPIO4</text>
<text x="359.4" y="200.4">GPIO3</text>
<text x="383.8" y="202.9">13MUX4_SEL3</text>
<text x="383.8" y="200.4">14MUX4_SEL2</text>
<text x="207" y="205.5">S3</text>
<text x="207" y="208">S4</text>
<text x="254" y="208">S4</text>
<text x="254" y="205.5">S3</text>
<text x="359.4" y="205.5">GPIO5</text>
<text x="359.4" y="208">GPIO6</text>
<text x="383.8" y="208">11MUX3_SEL1</text>
<text x="383.8" y="205.5">12MUX3_SEL0</text>
<text x="142.2" y="215.6">S12</text>
<text x="142.2" y="213.1">S11</text>
<text x="207" y="210.6">S5</text>
<text x="207" y="213.1">S6</text>
<text x="207" y="215.6">S7</text>
<text x="254" y="215.6">S7</text>
<text x="254" y="210.6">S5</text>
<text x="254" y="213.1">S6</text>
<text x="142.2" y="220.7">S14</text>
<text x="142.2" y="218.2">S13</text>
<text x="207" y="218.2">S8</text>
<text x="207" y="220.7">S9</text>
<text x="254" y="220.7">S9</text>
<text x="254" y="218.2">S8</text>
<text x="142.2" y="223.3">S15</text>
<text x="142.2" y="225.8">S16</text>
<text x="207" y="225.8">S11</text>
<text x="207" y="223.3">S10</text>
<text x="254" y="225.8">S11</text>
<text x="254" y="223.3">S10</text>
<text x="207" y="230.9">S13</text>
<text x="207" y="228.3">S12</text>
<text x="207" y="233.4">S14</text>
<text x="254" y="233.4">S14</text>
<text x="254" y="228.3">S12</text>
<text x="254" y="230.9">S13</text>
<text x="207" y="236">S15</text>
<text x="207" y="238.5">S16</text>
<text x="254" y="238.5">S16</text>
<text x="254" y="236">S15</text>
<text x="207" y="243.6">MUX3_SEL0</text>
<text x="254" y="243.6">MUX4_SEL0</text>
<text x="207" y="251.2">MUX3_SEL3</text>
<text x="207" y="248.7">MUX3_SEL2</text>
<text x="207" y="246.1">MUX3_SEL1</text>
<text x="254" y="246.1">MUX4_SEL1</text>
<text x="254" y="251.2">MUX4_SEL3</text>
<text x="254" y="248.7">MUX4_SEL2</text>
<text x="207" y="256.3">MUX3_EN</text>
<text x="254" y="256.3">MUX4_EN</text>
</g>
<g font-size="1.8" fill="#a90000">
<text x="251.2" y="45.6" transform="rotate(-90 251.2 45.6)">1</text>
<text x="253.7" y="45.6" transform="rotate(-90 253.7 45.6)">2</text>
<text x="244.6" y="69.6">3</text>
<text x="163.6" y="74.8" transform="rotate(-90 163.6 74.8)">1</text>
<text x="166.1" y="74.8" transform="rotate(-90 166.1 74.8)">2</text>
<text x="223.3" y="72.2" transform="rotate(-90 223.3 72.2)">1</text>
<text x="225.8" y="72.2" transform="rotate(-90 225.8 72.2)">2</text>
<text x="244.6" y="74.7">2</text>
<text x="257.3" y="72.1">1</text>
<text x="311.3" y="72.1">1</text>
<text x="311.3" y="74.7">2</text>
<text x="223.3" y="83.7" transform="rotate(-90 223.3 83.7)">1</text>
<text x="225.8" y="83.7" transform="rotate(-90 225.8 83.7)">2</text>
<text x="244.6" y="81">5</text>
<text x="257.3" y="83.6">7</text>
<text x="244.6" y="86.1">6</text>
<text x="257.3" y="89.9">4</text>
<text x="147" y="100.1">32</text>
<text x="147" y="97.5">33</text>
<text x="166.5" y="97.5">1</text>
<text x="166.5" y="100.1">2</text>
<text x="147" y="107.7">29</text>
<text x="147" y="105.2">30</text>
<text x="147" y="102.6">31</text>
<text x="166.5" y="107.7">5</text>
<text x="166.5" y="102.6">3</text>
<text x="166.5" y="105.2">4</text>
<text x="147" y="112.8">27</text>
<text x="147" y="110.2">28</text>
<text x="166.5" y="110.2">6</text>
<text x="166.5" y="112.8">7</text>
<text x="147" y="117.9">25</text>
<text x="147" y="115.3">26</text>
<text x="166.5" y="115.3">8</text>
<text x="166.5" y="117.9">9</text>
<text x="147" y="125.5">22</text>
<text x="147" y="122.9">23</text>
<text x="147" y="120.4">24</text>
<text x="166" y="120.4">10</text>
<text x="147" y="130.6">20</text>
<text x="147" y="128">21</text>
<text x="152.1" y="145.1" transform="rotate(-90 152.1 145.1)">19</text>
<text x="154.7" y="145.1" transform="rotate(-90 154.7 145.1)">18</text>
<text x="157.2" y="145.1" transform="rotate(-90 157.2 145.1)">17</text>
<text x="159.8" y="145.1" transform="rotate(-90 159.8 145.1)">16</text>
<text x="162.3" y="145.1" transform="rotate(-90 162.3 145.1)">15</text>
<text x="316.4" y="149.6">1</text>
<text x="316.4" y="152.1">2</text>
<text x="316.4" y="154.7">3</text>
<text x="316.4" y="157.2">4</text>
<text x="316.4" y="166.1">1</text>
<text x="156.4" y="172.5">1</text>
<text x="165.2" y="172.5">2</text>
<text x="316.4" y="168.7">2</text>
<text x="370.6" y="170" transform="rotate(-90 370.6 170)">1</text>
<text x="373.1" y="170" transform="rotate(-90 373.1 170)">2</text>
<text x="156.4" y="175">3</text>
<text x="156.4" y="177.5">5</text>
<text x="165.2" y="175">4</text>
<text x="165.2" y="177.5">6</text>
<text x="155.9" y="185.2">11</text>
<text x="156.4" y="180.1">7</text>
<text x="156.4" y="182.6">9</text>
<text x="164.8" y="182.6">10</text>
<text x="164.8" y="185.2">12</text>
<text x="165.2" y="180.1">8</text>
<text x="373.1" y="182.1" transform="rotate(-90 373.1 182.1)">2</text>
<text x="378.2" y="182.6" transform="rotate(-90 378.2 182.6)">19</text>
<text x="155.9" y="187.7">13</text>
<text x="155.9" y="190.2">15</text>
<text x="164.8" y="187.7">14</text>
<text x="164.8" y="190.2">16</text>
<text x="317.6" y="190.2">1</text>
<text x="366.5" y="190.2">3</text>
<text x="155.9" y="192.8">17</text>
<text x="155.9" y="195.3">19</text>
<text x="164.8" y="192.8">18</text>
<text x="164.8" y="195.3">20</text>
<text x="317.6" y="192.8">2</text>
<text x="317.6" y="195.3">3</text>
<text x="317.6" y="197.9">4</text>
<text x="366.5" y="192.8">4</text>
<text x="366.5" y="195.3">5</text>
<text x="366.5" y="197.9">6</text>
<text x="317.6" y="200.4">5</text>
<text x="317.6" y="202.9">6</text>
<text x="366.5" y="200.4">7</text>
<text x="366.5" y="202.9">8</text>
<text x="317.6" y="205.5">7</text>
<text x="317.6" y="208">8</text>
<text x="366" y="208">10</text>
<text x="366.5" y="205.5">9</text>
<text x="156.4" y="213.1">1</text>
<text x="156.4" y="215.6">3</text>
<text x="165.2" y="213.1">2</text>
<text x="165.2" y="215.6">4</text>
<text x="375.7" y="215.1" transform="rotate(-90 375.7 215.1)">1</text>
<text x="156.4" y="218.2">5</text>
<text x="156.4" y="220.7">7</text>
<text x="165.2" y="218.2">6</text>
<text x="165.2" y="220.7">8</text>
<text x="155.9" y="225.8">11</text>
<text x="156.4" y="223.3">9</text>
<text x="164.8" y="223.3">10</text>
<text x="164.8" y="225.8">12</text>
<text x="155.9" y="228.3">13</text>
<text x="155.9" y="230.9">15</text>
<text x="155.9" y="233.4">17</text>
<text x="164.8" y="228.3">14</text>
<text x="164.8" y="230.9">16</text>
<text x="164.8" y="233.4">18</text>
<text x="155.9" y="236">19</text>
<text x="164.8" y="236">20</text>
</g>
<g font-size="1.4" fill="#a90000">
<text x="220.6" y="117.9">1</text>
<text x="238" y="117.9">28</text>
<text x="267.6" y="117.9">1</text>
<text x="285" y="117.9">28</text>
<text x="220.2" y="122.9">19</text>
<text x="220.2" y="125.5">20</text>
<text x="267.2" y="122.9">19</text>
<text x="267.2" y="125.5">20</text>
<text x="220.2" y="128">21</text>
<text x="220.2" y="130.6">22</text>
<text x="267.2" y="128">21</text>
<text x="267.2" y="130.6">22</text>
<text x="220.2" y="133.1">23</text>
<text x="220.2" y="135.6">24</text>
<text x="267.2" y="133.1">23</text>
<text x="267.2" y="135.6">24</text>
<text x="220.2" y="143.3">11</text>
<text x="220.2" y="138.2">25</text>
<text x="220.2" y="140.7">26</text>
<text x="267.2" y="143.3">11</text>
<text x="267.2" y="138.2">25</text>
<text x="267.2" y="140.7">26</text>
<text x="220.2" y="145.8">10</text>
<text x="220.6" y="148.3">9</text>
<text x="267.2" y="145.8">10</text>
<text x="267.6" y="148.3">9</text>
<text x="220.6" y="156">6</text>
<text x="220.6" y="153.4">7</text>
<text x="220.6" y="150.9">8</text>
<text x="267.6" y="156">6</text>
<text x="267.6" y="153.4">7</text>
<text x="267.6" y="150.9">8</text>
<text x="220.6" y="161">4</text>
<text x="220.6" y="158.5">5</text>
<text x="267.6" y="161">4</text>
<text x="267.6" y="158.5">5</text>
<text x="220.2" y="166.1">17</text>
<text x="238.4" y="166.1">2</text>
<text x="267.2" y="166.1">17</text>
<text x="285.4" y="166.1">2</text>
<text x="220.2" y="173.7">14</text>
<text x="220.2" y="171.2">15</text>
<text x="220.2" y="168.7">16</text>
<text x="238" y="171.2">13</text>
<text x="238.4" y="168.7">3</text>
<text x="267.2" y="173.7">14</text>
<text x="267.2" y="171.2">15</text>
<text x="267.2" y="168.7">16</text>
<text x="285" y="171.2">13</text>
<text x="285.4" y="168.7">3</text>
<text x="220.2" y="178.8">18</text>
<text x="238" y="178.8">12</text>
<text x="238" y="176.3">27</text>
<text x="267.2" y="178.8">18</text>
<text x="285" y="178.8">12</text>
<text x="285" y="176.3">27</text>
<text x="220.6" y="195.3">1</text>
<text x="238" y="195.3">28</text>
<text x="267.6" y="195.3">1</text>
<text x="285" y="195.3">28</text>
<text x="220.2" y="200.4">19</text>
<text x="220.2" y="202.9">20</text>
<text x="267.2" y="200.4">19</text>
<text x="267.2" y="202.9">20</text>
<text x="220.2" y="205.5">21</text>
<text x="220.2" y="208">22</text>
<text x="267.2" y="205.5">21</text>
<text x="267.2" y="208">22</text>
<text x="220.2" y="210.6">23</text>
<text x="220.2" y="213.1">24</text>
<text x="220.2" y="215.6">25</text>
<text x="267.2" y="210.6">23</text>
<text x="267.2" y="213.1">24</text>
<text x="267.2" y="215.6">25</text>
<text x="220.2" y="220.7">11</text>
<text x="220.2" y="218.2">26</text>
<text x="267.2" y="220.7">11</text>
<text x="267.2" y="218.2">26</text>
<text x="220.2" y="223.3">10</text>
<text x="220.6" y="225.8">9</text>
<text x="267.2" y="223.3">10</text>
<text x="267.6" y="225.8">9</text>
<text x="220.6" y="233.4">6</text>
<text x="220.6" y="230.9">7</text>
<text x="220.6" y="228.3">8</text>
<text x="267.6" y="233.4">6</text>
<text x="267.6" y="230.9">7</text>
<text x="267.6" y="228.3">8</text>
<text x="220.6" y="238.5">4</text>
<text x="220.6" y="236">5</text>
<text x="267.6" y="238.5">4</text>
<text x="267.6" y="236">5</text>
<text x="220.2" y="243.6">17</text>
<text x="238.4" y="243.6">2</text>
<text x="267.2" y="243.6">17</text>
<text x="285.4" y="243.6">2</text>
<text x="220.2" y="251.2">14</text>
<text x="220.2" y="248.7">15</text>
<text x="220.2" y="246.1">16</text>
<text x="238" y="248.7">13</text>
<text x="238.4" y="246.1">3</text>
<text x="267.2" y="251.2">14</text>
<text x="267.2" y="248.7">15</text>
<text x="267.2" y="246.1">16</text>
<text x="285" y="248.7">13</text>
<text x="285.4" y="246.1">3</text>
<text x="220.2" y="256.3">18</text>
<text x="238" y="256.3">12</text>
<text x="238" y="253.7">27</text>
<text x="267.2" y="256.3">18</text>
<text x="285" y="256.3">12</text>
<text x="285" y="253.7">27</text>
</g>
<g font-size="1.4" fill="#006464">
<text x="223.3" y="118.6">VDD</text>
<text x="235.5" y="118.6">D</text>
<text x="270.3" y="118.6">VDD</text>
<text x="282.4" y="118.6">D</text>
<text x="223.3" y="123.7">S1</text>
<text x="270.3" y="123.7">S1</text>
<text x="223.3" y="126.2">S2</text>
<text x="223.3" y="128.8">S3</text>
<text x="223.3" y="131.3">S4</text>
<text x="270.3" y="126.2">S2</text>
<text x="270.3" y="128.8">S3</text>
<text x="270.3" y="131.3">S4</text>
<text x="223.3" y="133.9">S5</text>
<text x="223.3" y="136.4">S6</text>
<text x="270.3" y="133.9">S5</text>
<text x="270.3" y="136.4">S6</text>
<text x="223.3" y="138.9">S7</text>
<text x="223.3" y="141.5">S8</text>
<text x="270.3" y="138.9">S7</text>
<text x="270.3" y="141.5">S8</text>
<text x="223.3" y="146.6">S10</text>
<text x="223.3" y="144">S9</text>
<text x="223.3" y="149.1">S11</text>
<text x="270.3" y="146.6">S10</text>
<text x="270.3" y="144">S9</text>
<text x="270.3" y="149.1">S11</text>
<text x="223.3" y="154.2">S13</text>
<text x="223.3" y="151.6">S12</text>
<text x="270.3" y="154.2">S13</text>
<text x="270.3" y="151.6">S12</text>
<text x="223.3" y="161.8">S16</text>
<text x="223.3" y="159.3">S15</text>
<text x="223.3" y="156.7">S14</text>
<text x="270.3" y="161.8">S16</text>
<text x="270.3" y="159.3">S15</text>
<text x="270.3" y="156.7">S14</text>
<text x="223.3" y="166.9">A0</text>
<text x="234.4" y="166.9">NC</text>
<text x="270.3" y="166.9">A0</text>
<text x="281.4" y="166.9">NC</text>
<text x="223.3" y="172">A2</text>
<text x="223.3" y="169.4">A1</text>
<text x="234.4" y="172">NC</text>
<text x="234.4" y="169.4">NC</text>
<text x="270.3" y="172">A2</text>
<text x="270.3" y="169.4">A1</text>
<text x="281.4" y="172">NC</text>
<text x="281.4" y="169.4">NC</text>
<text x="223.3" y="174.5">A3</text>
<text x="223.3" y="179.6">EN</text>
<text x="233.3" y="179.6">GND</text>
<text x="233.6" y="177">VSS</text>
<text x="270.3" y="174.5">A3</text>
<text x="270.3" y="179.6">EN</text>
<text x="280.3" y="179.6">GND</text>
<text x="280.6" y="177">VSS</text>
<text x="223.3" y="196.1">VDD</text>
<text x="235.5" y="196.1">D</text>
<text x="270.3" y="196.1">VDD</text>
<text x="282.4" y="196.1">D</text>
<text x="223.3" y="201.2">S1</text>
<text x="223.3" y="203.7">S2</text>
<text x="270.3" y="201.2">S1</text>
<text x="270.3" y="203.7">S2</text>
<text x="223.3" y="206.2">S3</text>
<text x="223.3" y="208.8">S4</text>
<text x="270.3" y="206.2">S3</text>
<text x="270.3" y="208.8">S4</text>
<text x="223.3" y="211.3">S5</text>
<text x="223.3" y="213.9">S6</text>
<text x="270.3" y="211.3">S5</text>
<text x="270.3" y="213.9">S6</text>
<text x="223.3" y="221.5">S9</text>
<text x="223.3" y="216.4">S7</text>
<text x="223.3" y="218.9">S8</text>
<text x="270.3" y="221.5">S9</text>
<text x="270.3" y="216.4">S7</text>
<text x="270.3" y="218.9">S8</text>
<text x="223.3" y="224">S10</text>
<text x="223.3" y="226.6">S11</text>
<text x="270.3" y="224">S10</text>
<text x="270.3" y="226.6">S11</text>
<text x="223.3" y="231.6">S13</text>
<text x="223.3" y="229.1">S12</text>
<text x="270.3" y="231.6">S13</text>
<text x="270.3" y="229.1">S12</text>
<text x="223.3" y="239.3">S16</text>
<text x="223.3" y="236.7">S15</text>
<text x="223.3" y="234.2">S14</text>
<text x="270.3" y="239.3">S16</text>
<text x="270.3" y="236.7">S15</text>
<text x="270.3" y="234.2">S14</text>
<text x="223.3" y="244.3">A0</text>
<text x="234.4" y="244.3">NC</text>
<text x="270.3" y="244.3">A0</text>
<text x="281.4" y="244.3">NC</text>
<text x="223.3" y="252">A3</text>
<text x="223.3" y="249.4">A2</text>
<text x="223.3" y="246.9">A1</text>
<text x="234.4" y="249.4">NC</text>
<text x="234.4" y="246.9">NC</text>
<text x="270.3" y="252">A3</text>
<text x="270.3" y="249.4">A2</text>
<text x="270.3" y="246.9">A1</text>
<text x="281.4" y="249.4">NC</text>
<text x="281.4" y="246.9">NC</text>
<text x="223.3" y="257">EN</text>
<text x="233.3" y="257">GND</text>
<text x="233.6" y="254.5">VSS</text>
<text x="270.3" y="257">EN</text>
<text x="280.3" y="257">GND</text>
<text x="280.6" y="254.5">VSS</text>
</g>
</svg>
